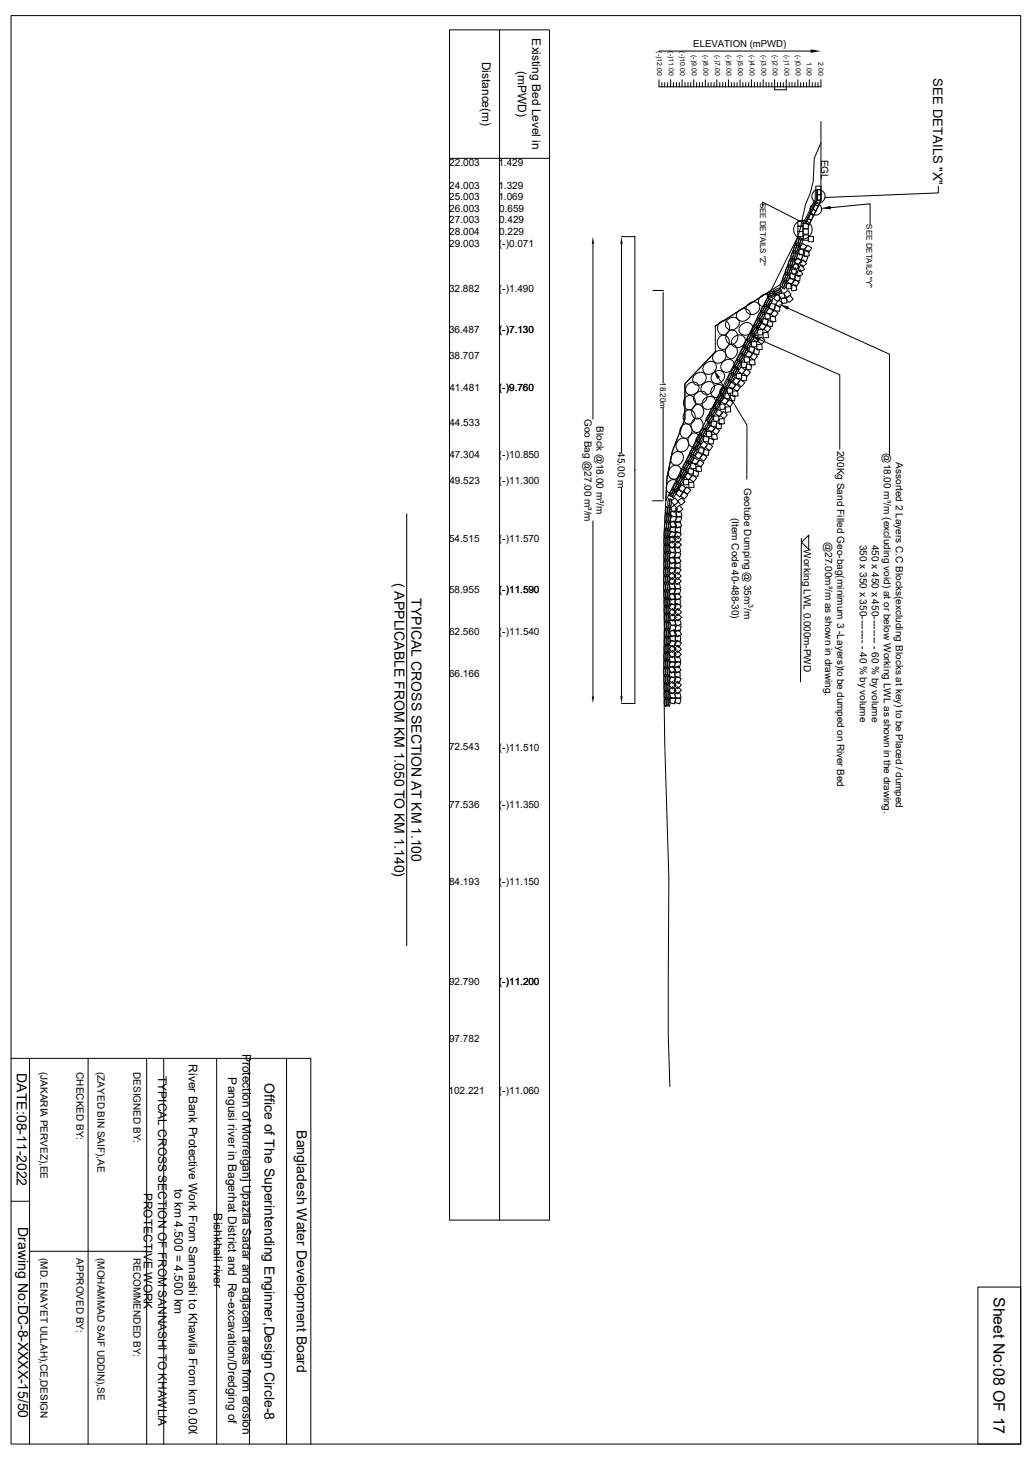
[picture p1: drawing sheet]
<svg xmlns="http://www.w3.org/2000/svg" width="297mm" height="420mm" viewBox="0 0 297 420" stroke-linecap="round" stroke-linejoin="round" font-family="sans-serif">
<g fill="none" stroke="#000" stroke-width=".29">
<path d="M3.2 4.5h290.6v410.9h-290.6zM129.4 8.6h28.8v342.4h-28.8zM143.8 8.6v342.4M189.7 14.7h43.6M189.7 22.9v2.1h46.6v-2.1M190.5 23.7v1.3M191.3 23.7v1.3M192.2 23.7v1.3M193 22.9v2.1M193.8 23.7v1.3M194.6 23.7v1.3M195.5 23.7v1.3"/>
<path d="M196.3 22.9v2.1M197.1 23.7v1.3M198 23.7v1.3M198.8 23.7v1.3M199.6 22.9v2.1M200.5 23.7v1.3M201.3 23.7v1.3M202.1 23.7v1.3M203 22.9v2.1M203.8 23.7v1.3M204.6 23.7v1.3M205.5 23.7v1.3"/>
<path d="M206.3 22.9v2.1M207.1 23.7v1.3M208 23.7v1.3M208.8 23.7v1.3M209.6 22.9v2.1M210.5 23.7v1.3M211.3 23.7v1.3M212.1 23.7v1.3M213 22.9v2.1M213.8 23.7v1.3M214.6 23.7v1.3M215.5 23.7v1.3"/>
<path d="M216.3 22.9v2.1M217.1 23.7v1.3M218 23.7v1.3M218.8 23.7v1.3M219.6 22.9v2.1M220.5 23.7v1.3M221.3 23.7v1.3M222.1 23.7v1.3M222.9 22.9v2.9M223.8 23.7v1.3M224.6 25.8h.1M224.6 23.7v1.3"/>
<path d="M225.4 23.7v1.3M226.3 22.9v2.9h-3.3M227.1 23.7v1.3M227.9 23.7v1.3M228.8 23.7v1.3M229.6 22.9v2.1M230.4 23.7v1.3M231.3 23.7v1.3M232.1 23.7v1.3M232.9 22.9v2.1M233.8 23.7v1.3M234.6 23.7v1.3"/>
<path d="M235.4 23.7v1.3M236.3 34.9v22.8M129.4 45.6h28.8M219.5 59.2l-.1-1.1 11.1 5.7M234.6 54.5v2.9l-3.5 6.9M234.8 53.6h1.5v.9h-1.1v1.5h1.1v1.5h-1.1v-1.5h1.1v-1.5h-1.5zM234.9 54.5v2.9l-3.4 6.9M235.2 54.5v3l-3.3 6.8M235.2 57.5l1 .5-.7 1.3-.9-.4-.7 1.3 .9 .5-.7 1.3-.8-.4-.7 1.3 .9 .4-.7 1.4-.9-.5 .7-1.3 .9 .4 .6-1.3-.8-.4 .6-1.4 .9 .5 .7-1.4-.9-.4zM236.3 41l-1.9 4.6-.4 6.6-.8 3.3-1.4 3.4-1.4 6.6-1 3.4-4.7 12.9-18.8 12v7.4l-8.8 9.2v10.2l-3.6 9.2-1.5 7.4-.9 16.6 .1 26.8a1347 1347 0 0 0 1.3 72l-.2 45.2 .5 14.8M236.3 54.5v3.2l-3.7 7.4M239.1 59.7l11.3-1.1v6.1"/>
<path d="M270 53.6v1.9l-32.6 1.3M170.6 70.1v50.5M178.9 70.1v60M178.9 68.1h3.8v134.3h-3.8M226 78.6a1.84 1.84 0 0 1-.7 2l.2-1.1zM226.4 79l.2-.2a1.84 1.84 0 0 1-.8 2l.2-1zM226.7 76.7l.1-.2a1.84 1.84 0 0 1-.7 2l.1-1zM226.9 79.1l.2-.1a1.84 1.84 0 0 1-.7 2l.1-1.1zM227.2 76.9l.1-.1a1.84 1.84 0 0 1-.7 1.9l.2-1zM227.4 79.8l1.2 .9-.8 1.3-1.3-.9zM227.4 74.6l.1-.1a1.84 1.84 0 0 1-.7 2l.2-1.1zM227.4 78.7l1.5 .1-.1 1.5-1.5-.1z"/>
<path d="M227.6 77.7l1.4-.6 .6 1.3-1.3 .7zM227.7 77l.1-.1a1.84 1.84 0 0 1-.7 2l.2-1zM228.1 74.6a1.84 1.84 0 0 1-.7 2l.1-1zM228.1 76.3l1.4-.6 .6 1.3-1.3 .7zM228.2 72.5l.1-.1a1.84 1.84 0 0 1-.7 2l.2-1.1zM228.5 75l.1-.2a1.84 1.84 0 0 1-.7 2l.1-1zM228.6 75.2l1.1-1 1 1.2-1.2 .9zM228.7 72.7l.2-.1a1.84 1.84 0 0 1-.8 1.9l.2-1zM228.8 79.2l1.5 .1-.1 1.5-1.5-.1zM228.9 70.4l.2-.1a1.84 1.84 0 0 1-.8 2l.2-1.1zM229 78.2l1.4-.6 .6 1.4-1.3 .6zM229.4 72.8a1.84 1.84 0 0 1-.8 2l.2-1.1z"/>
<path d="M229.5 70.6l.1-.1a1.84 1.84 0 0 1-.7 2l.2-1.1zM229.5 76.8l1.4-.6 .6 1.4-1.3 .6zM229.6 66.6h1.5v1.5h-1.5zM229.6 65.1h1.5v1.5h-1.5zM229.6 63.6h1.5v1.5h-1.5zM229.6 68.1l-38 76 .4-6.9 1.5-7.4 3.6-9.2v-10.2l8.8-9.2M229.7 72.9l1.4 .5-.5 1.4-1.4-.5zM229.8 71.8l1.5-.2 .2 1.5-1.5 .2zM229.8 68.2a1.84 1.84 0 0 1-.7 2l.2-1.1zM230 70.8l.1-.1a1.84 1.84 0 0 1-.7 2l.2-1.1zM230 75.7l1.1-1 1 1.2-1.2 .9zM230.3 68.5l.1-.1a1.84 1.84 0 0 1-.7 2l.1-1.1z"/>
<path d="M230.8 68.7l.1-.1a1.84 1.84 0 0 1-.7 2l.1-1zM231 70l1.2 .9-.8 1.2-1.3-.9zM231.1 73.4l1.4 .5-.5 1.5-1.4-.6zM231.1 65.8h1.5v1.6h-1.5zM231.1 64.3h1.5v1.5h-1.5zM231.2 67.6h1.5v1.5h-1.6zM231.2 72.3l1.5-.2 .2 1.5-1.4 .2zM232.4 70.5l1.2 .9-.9 1.2-1.2-.8zM232.6 68h1.5v1.6l-1.5-.1zM187.9 83.6h3M190.8 84.4v25.8M207 97a1.71 1.71 0 0 1 2.1-.3 1.71 1.71 0 0 1 .8 2 1.78 1.78 0 0 1-2 1.8 1.78 1.78 0 0 1-1.5-2.2z"/>
<path d="M207.1 92.9a1.71 1.71 0 0 1 2.1-.4 1.71 1.71 0 0 1 .8 2 1.78 1.78 0 0 1-2 1.9 1.78 1.78 0 0 1-1.5-2.3zM209.3 92.1a1.87 1.87 0 0 1 2.2-.8 1.87 1.87 0 0 1 1.2 2 2.09 2.09 0 0 1-1.8 1.6 2.09 2.09 0 0 1-2.1-1.2v-.8zM209.3 99.7a1.71 1.71 0 0 1 2.1-.4 1.71 1.71 0 0 1 .8 2 1.78 1.78 0 0 1-2 1.9 1.78 1.78 0 0 1-1.5-2.3zM209.4 95.5a1.71 1.71 0 0 1 2.2-.3 1.71 1.71 0 0 1 .7 2 1.78 1.78 0 0 1-1.9 1.9 1.78 1.78 0 0 1-1.5-2.3zM211 97.2a1.87 1.87 0 0 1 2.2-.8 1.87 1.87 0 0 1 1.3 2 2.09 2.09 0 0 1-1.9 1.6 2.09 2.09 0 0 1-2.1-1.2l.1-.8zM212.4 89.6a1.87 1.87 0 0 1 2.2-.8 1.87 1.87 0 0 1 1.3 2 2.09 2.09 0 0 1-1.9 1.6 2.09 2.09 0 0 1-2.1-1.2l.1-.8zM213.1 93.6a1.87 1.87 0 0 1 2.3-.8 1.87 1.87 0 0 1 1.2 2 2.09 2.09 0 0 1-1.8 1.6 2.09 2.09 0 0 1-2.1-1.2v-.8zM214.7 98l.4-.3v.6a1.47 1.47 0 0 1-1.1 1.3zM215.1 87.7a1.87 1.87 0 0 1 2.3-.8 1.87 1.87 0 0 1 1.2 2 2.09 2.09 0 0 1-1.8 1.6 2.09 2.09 0 0 1-2.1-1.3v-.8zM215.2 98.3l.4-.3v.5a1.47 1.47 0 0 1-1.1 1.4zM215.7 99.7l1.5 .2-.2 1.5-1.5-.2zM215.7 98.6l.5-.3-.1 .5a1.47 1.47 0 0 1-1.1 1.4z"/>
<path d="M215.8 96.1l.4-.3v.5a1.47 1.47 0 0 1-1.1 1.3zM216.2 98.4l1.5-.2 .1 1.5-1.4 .2zM216.3 96.4l.4-.3v.5a1.47 1.47 0 0 1-1.1 1.3zM216.7 96.6l.5-.3-.1 .5a1.47 1.47 0 0 1-1.1 1.4zM216.8 94.1l.5-.3-.1 .5a1.47 1.47 0 0 1-1.1 1.4zM217.3 94.4l.5-.3-.1 .5a1.47 1.47 0 0 1-1.1 1.3zM217.6 96.4l1.2 .9-1 1.2-1.1-1zM217.7 99.2l1.5-.2 .2 1.5-1.5 .2zM217.8 92.1l.4-.3-.1 .5a1.47 1.47 0 0 1-1.1 1.3zM217.8 94.7l.4-.3v.5a1.47 1.47 0 0 1-1.1 1.3zM218 95l1.5-.3 .1 1.6-1.5 .1zM218.3 92.4l.4-.3v.5a1.47 1.47 0 0 1-1.1 1.3z"/>
<path d="M218.4 97.6l23.3 10.2v21.4M218.6 92.9l.4-.3v.5a1.47 1.47 0 0 1-1.1 1.4zM218.7 90l.4-.3-.1 .5a1.47 1.47 0 0 1-1.1 1.4zM218.7 85.4a1.87 1.87 0 0 1 2.3-.8 1.87 1.87 0 0 1 1.2 2 2.09 2.09 0 0 1-1.8 1.6 2.09 2.09 0 0 1-2.1-1.2v-.8zM218.7 92.6l.5-.3-.1 .5a1.47 1.47 0 0 1-1.1 1.4zM219 96.9l1.2 1-1 1.2-1.1-1zM219.1 90.3l.4-.3v.5a1.47 1.47 0 0 1-1.1 1.3zM219.3 92.9l1.2 .9-.9 1.2-1.2-.9zM219.5 95.8l1.5-.2 .2 1.5-1.5 .1zM219.6 91.7l1.5 .2-.2 1.4-1.5-.2zM219.8 90.4l.2-.1v.5a1.47 1.47 0 0 1-1.1 1.3zM219.8 87.8l.3-.1-.1 .5a1.47 1.47 0 0 1-1.1 1.4z"/>
<path d="M220.1 90.3l1.5-.1 .1 1.5-1.4 .1zM220.2 88.3l.4-.3v.5a1.47 1.47 0 0 1-1.1 1.4zM220.7 88.6l.4-.3v.5a1.47 1.47 0 0 1-1.1 1.3zM220.7 84.5l1.8-.7a1.65 1.65 0 0 1-1.6 1h-.3zM220.7 86.1l.4-.3v.5a1.47 1.47 0 0 1-1.1 1.3zM220.7 93.5l1.2 .9-1 1.2-1.1-.9zM220.9 85l1.9-.7a1.65 1.65 0 0 1-1.7 1h-.3zM221 92.2l1.5 .3-.3 1.4-1.4-.2zM221.1 85.5l1.9-.7a1.65 1.65 0 0 1-1.7 1h-.3zM221.2 86.3l.5-.3-.1 .5a1.47 1.47 0 0 1-1.1 1.4zM221.4 88.6l1.2 .9-.9 1.2-1.2-1zM221.6 91.1l1.5-.1 .2 1.5-1.5 .1z"/>
<path d="M221.7 87.3l1.4 .2-.2 1.5-1.5-.2zM221.7 86.6l.5-.3-.1 .5a1.47 1.47 0 0 1-1.1 1.4zM221.9 83.6l-16 10.2M222.7 83.6l1.8-.8a1.65 1.65 0 0 1-1.7 1.1l-.2-.1zM222.8 89.2l1.1 .9-.9 1.1-1.2-.9zM223 84.1l1.8-.7a1.65 1.65 0 0 1-1.7 1l-.3-.1zM223.1 87.9l1.4 .2-.2 1.5-1.5-.2zM223.2 84.6l1.8-.7a1.65 1.65 0 0 1-1.7 1h-.2zM223.5 84.7l1.2 .9-.8 1.2-1.3-.9zM224.1 86.3l1.2 .9-.9 1.2-1.2-.9zM224.2 84.5l1.5-.2 .2 1.4-1.5 .3zM224.8 85.9l1.5-.3 .2 1.5-1.5 .2z"/>
<path d="M225.1 80.8l.2-.1a1.84 1.84 0 0 1-.8 2l.2-1.1zM225.6 84.5l1.1-1 1 1.2-1.2 .9zM225.7 81l.1-.1a1.84 1.84 0 0 1-.7 2l.2-1.1zM226.1 85.9l1.2-1 1 1.2-1.2 .9zM226.2 81.2l.1-.1a1.84 1.84 0 0 1-.7 2l.2-1.1zM226.2 81.7l1.5-.3 .2 1.5-1.5 .3zM226.9 88.7l29.1 13.2v29.2M227.6 82.2l1.5-.2 .2 1.4-1.5 .3zM228.8 80.3l1.2 .9-.8 1.3-1.3-.9zM190.8 117.4v25.9M197.1 118.5a1.71 1.71 0 0 1 2.2-.4 1.71 1.71 0 0 1 .8 2 1.78 1.78 0 0 1-2 1.9 1.78 1.78 0 0 1-1.5-2.3zM197.2 114.4a1.71 1.71 0 0 1 2.2-.4 1.71 1.71 0 0 1 .8 2 1.78 1.78 0 0 1-2 1.9 1.78 1.78 0 0 1-1.5-2.3z"/>
<path d="M197.8 110.7a1.77 1.77 0 0 1 2.4-.7 1.77 1.77 0 0 1 .7 2.4 1.95 1.95 0 0 1-1.8 1.2 1.95 1.95 0 0 1-1.8-1.3l.1-.8zM199.6 117a1.71 1.71 0 0 1 2.1-.4 1.71 1.71 0 0 1 .8 2.1 1.78 1.78 0 0 1-2 1.8 1.78 1.78 0 0 1-1.4-2.3zM199.9 107.9a1.77 1.77 0 0 1 2.4-.7 1.77 1.77 0 0 1 .7 2.4 1.95 1.95 0 0 1-1.9 1.2 1.95 1.95 0 0 1-1.8-1.3l.1-.8zM200.2 113.3a1.77 1.77 0 0 1 2.4-.7 1.77 1.77 0 0 1 .6 2.5 1.95 1.95 0 0 1-1.8 1.1 1.95 1.95 0 0 1-1.8-1.3l.1-.8zM202.3 110.6a1.77 1.77 0 0 1 2.4-.7 1.77 1.77 0 0 1 .7 2.4 1.95 1.95 0 0 1-1.9 1.2 1.95 1.95 0 0 1-1.8-1.3l.1-.8zM202.6 114.9a1.77 1.77 0 0 1 2.4-.7 1.77 1.77 0 0 1 .7 2.4 1.95 1.95 0 0 1-1.9 1.2 1.95 1.95 0 0 1-1.7-1.3v-.8zM202.8 104.8a1.77 1.77 0 0 1 2.4-.7 1.77 1.77 0 0 1 .7 2.4 1.95 1.95 0 0 1-1.9 1.2 1.95 1.95 0 0 1-1.7-1.3l.1-.8zM203.8 119.4l.5-.3-.1 .5a1.47 1.47 0 0 1-1.1 1.4zM204.3 119.7l.5-.3-.1 .5a1.47 1.47 0 0 1-1.1 1.4zM204.9 120l.4-.3-.1 .5a1.47 1.47 0 0 1-1.1 1.3zM204.9 117.5l.4-.3v.5a1.47 1.47 0 0 1-1.1 1.3zM205.1 111.4a1.77 1.77 0 0 1 2.4-.7 1.77 1.77 0 0 1 .7 2.5 1.95 1.95 0 0 1-1.9 1.1 1.95 1.95 0 0 1-1.7-1.3v-.8z"/>
<path d="M205.2 107.4a1.77 1.77 0 0 1 2.4-.7 1.77 1.77 0 0 1 .7 2.4 1.95 1.95 0 0 1-1.9 1.2 1.95 1.95 0 0 1-1.8-1.3l.1-.8zM205.3 119.8l1.5-.2 .2 1.5-1.5 .1zM205.4 117.7l.4-.3v.5a1.47 1.47 0 0 1-1.1 1.4zM205.6 101.6a1.77 1.77 0 0 1 2.4-.7 1.77 1.77 0 0 1 .7 2.4 1.95 1.95 0 0 1-1.9 1.2 1.95 1.95 0 0 1-1.7-1.3v-.8zM205.9 118l.4-.3-.1 .5a1.47 1.47 0 0 1-1.1 1.4zM206 115.5l.4-.3-.1 .5a1.47 1.47 0 0 1-1.1 1.4zM206.5 115.8l.4-.3-.1 .5a1.47 1.47 0 0 1-1.1 1.3zM206.8 117.8l1.1 .9-.9 1.1-1.2-.9zM206.8 108.8l8.2 13.5-.1 15.5M206.9 113.5l.4-.3v.5a1.47 1.47 0 0 1-1.1 1.4zM206.9 116l.4-.3v.5a1.47 1.47 0 0 1-1.1 1.4zM207.1 116.3l1.5-.1 .1 1.4-1.4 .2z"/>
<path d="M207.4 113.8l.4-.3v.5a1.47 1.47 0 0 1-1.1 1.4zM207.7 114.3l.5-.3-.1 .5a1.47 1.47 0 0 1-1.1 1.4zM207.8 111.4l.4-.3v.5a1.47 1.47 0 0 1-1.1 1.3zM207.9 114l.4-.3-.1 .6a1.47 1.47 0 0 1-1.1 1.3zM208 104.2a1.77 1.77 0 0 1 2.4-.7 1.77 1.77 0 0 1 .7 2.4 1.95 1.95 0 0 1-1.9 1.2 1.95 1.95 0 0 1-1.8-1.3l.1-.8zM208.1 118.4l1.2 .9-.9 1.1-1.2-.9zM208.2 111.7l.5-.3-.1 .5a1.47 1.47 0 0 1-1.1 1.3zM208.4 114.3l1.2 .9-.9 1.2-1.2-.9zM208.6 117.1l1.5-.1 .2 1.4-1.5 .3zM208.7 111.9l.5-.3-.1 .5a1.47 1.47 0 0 1-1.1 1.4zM208.7 113.1l1.5 .2-.2 1.5-1.5-.2zM209.2 111.7l1.5-.2 .2 1.5-1.5 .2z"/>
<path d="M209.3 109.7l.4-.3v.5a1.47 1.47 0 0 1-1.1 1.4zM209.8 110l.4-.3v.5a1.47 1.47 0 0 1-1.1 1.3zM209.8 114.9l1.2 .9-.9 1.2-1.2-.9zM210.1 107.6l.4-.3v.5a1.47 1.47 0 0 1-1.1 1.4zM210.1 113.7l1.5 .2-.2 1.5-1.5-.3zM210.5 109.9l1.2 1-.9 1.2-1.2-1zM210.6 107.9l.4-.3-.1 .5a1.47 1.47 0 0 1-1.1 1.4zM210.7 112.6l1.6-.2 .1 1.5-1.5 .1zM211.1 108.2l.4-.3v.5a1.47 1.47 0 0 1-1.1 1.3zM211.2 105.8l.4-.3-.1 .5a1.47 1.47 0 0 1-1.1 1.4zM211.7 106l.4-.3-.1 .6a1.47 1.47 0 0 1-1.1 1.3zM211.8 108.6l1.2 .9-1 1.2-1.1-.9z"/>
<path d="M211.8 103.8l.5-.3-.1 .5a1.47 1.47 0 0 1-1.1 1.4zM211.9 110.5l1.2 1-1 1.1-1.2-.9zM212 107.3l1.5 .2-.2 1.5-1.5-.2zM212.2 106.3l.4-.3v.6a1.47 1.47 0 0 1-1.1 1.3zM212.3 104.1l.5-.3-.1 .5a1.47 1.47 0 0 1-1.1 1.4zM212.9 104.4l.4-.3-.1 .5a1.47 1.47 0 0 1-1.1 1.3zM212.9 102l.5-.3-.1 .5a1.47 1.47 0 0 1-1.1 1.3zM213.1 109.2l1.2 .9-.9 1.2-1.2-1zM213.3 105.5l1.2 1-.9 1.2-1.2-1zM213.4 102.2l.5-.3-.1 .5a1.47 1.47 0 0 1-1.1 1.4zM213.4 107.9l1.5 .2-.2 1.5-1.5-.2zM213.5 104.1l1.5 .2-.2 1.5-1.5-.2z"/>
<path d="M213.9 100.1l.4-.3-.1 .5a1.47 1.47 0 0 1-1.1 1.4zM213.9 102.5l.4-.3v.5a1.47 1.47 0 0 1-1.1 1.4zM214.1 102.8l1.5-.2 .2 1.5-1.5 .2zM214.3 100.4l.5-.3-.1 .5a1.47 1.47 0 0 1-1.1 1.4zM214.8 106.1l1.1 1-.8 1.1-1.2-.9zM214.8 100.7l.5-.3-.1 .5a1.47 1.47 0 0 1-1.1 1.3zM214.8 104.7l1.5 .2-.2 1.5-1.5-.2zM215.4 100.9l1.2 1-.9 1.1-1.2-.9zM215.6 103.6l1.5-.2 .2 1.5-1.5 .2zM216.8 101.5l1.2 .9-1 1.2-1.1-.9zM217.1 100.3l1.5 .2-.2 1.5-1.5-.2zM182.7 135.2h.1"/>
<path d="M192.3 138.7a1.73 1.73 0 0 1 2.4-.4 1.73 1.73 0 0 1 .4 2.5 1.75 1.75 0 0 1-2.5 1 1.75 1.75 0 0 1-.6-2.7zM192.9 134.6a1.73 1.73 0 0 1 2.5-.4 1.73 1.73 0 0 1 .3 2.5 1.75 1.75 0 0 1-2.5 1 1.75 1.75 0 0 1-.5-2.7zM193.6 130.6a1.73 1.73 0 0 1 2.5-.4 1.73 1.73 0 0 1 .3 2.5 1.75 1.75 0 0 1-2.5 1 1.75 1.75 0 0 1-.6-2.6zM194.4 139.2l.4-.3-.1 .5a1.47 1.47 0 0 1-1.1 1.4zM194.9 139.4l.4-.3-.1 .6a1.47 1.47 0 0 1-1.1 1.3zM195.1 126.8a1.73 1.73 0 0 1 2.5-.5 1.73 1.73 0 0 1 .3 2.5 1.75 1.75 0 0 1-2.5 1 1.75 1.75 0 0 1-.5-2.6zM195.4 139.7l.4-.3-.1 .6a1.47 1.47 0 0 1-1.1 1.3zM195.4 137.2l.4-.3v.5a1.47 1.47 0 0 1-1.1 1.4zM195.9 137.5l.4-.3v.5a1.47 1.47 0 0 1-1.1 1.4zM196.2 122.6a1.71 1.71 0 0 1 2.2-.4 1.71 1.71 0 0 1 .7 2 1.78 1.78 0 0 1-2 1.9 1.78 1.78 0 0 1-1.4-2.3zM196.2 139.4l1.2 1-.9 1.2-1.2-1zM196.4 135.2l.4-.3v.5a1.47 1.47 0 0 1-1.1 1.4z"/>
<path d="M196.4 137.8l.4-.3v.5a1.47 1.47 0 0 1-1.1 1.3zM196.6 138l1.5-.1 .1 1.5-1.4 .1zM196.8 135.5l.5-.3-.1 .5a1.47 1.47 0 0 1-1.1 1.3zM197.2 136l.4-.3v.5a1.47 1.47 0 0 1-1.1 1.4zM197.2 133.1l.5-.3-.1 .5a1.47 1.47 0 0 1-1.1 1.4zM197.4 135.8l.4-.3-.1 .5a1.47 1.47 0 0 1-1.1 1.3zM197.7 133.4l.5-.3-.1 .5a1.47 1.47 0 0 1-1.1 1.4zM198 136l1.1 .9-.9 1.2-1.2-.9zM198.1 138.9l1.5-.2 .2 1.5-1.5 .1zM198.2 134.7l1.5 .3-.2 1.4-1.5-.2zM198.2 133.6l.5-.3-.1 .6a1.47 1.47 0 0 1-1.1 1.3zM198.3 131.1l.5-.2-.1 .5a1.47 1.47 0 0 1-1.1 1.3z"/>
<path d="M198.5 125.2a1.71 1.71 0 0 1 2.2-.4 1.71 1.71 0 0 1 .8 2 1.78 1.78 0 0 1-2 1.9 1.78 1.78 0 0 1-1.5-2.3zM198.7 133.4l1.5-.1 .2 1.4-1.5 .2zM198.8 131.4l.4-.3-.1 .5a1.47 1.47 0 0 1-1.1 1.4zM199.2 129l.4-.3v.5a1.47 1.47 0 0 1-1.1 1.4zM199.3 131.7l.4-.3-.1 .5a1.47 1.47 0 0 1-1.1 1.4zM199.3 136.6l1.2 .9-.9 1.2-1.2-.9zM199.4 120.9a1.71 1.71 0 0 1 2.2-.4 1.71 1.71 0 0 1 .8 2.1 1.78 1.78 0 0 1-2 1.8 1.78 1.78 0 0 1-1.5-2.3zM199.6 135.3l1.5 .3-.2 1.4-1.5-.2zM199.7 129.3l.4-.3v.5a1.47 1.47 0 0 1-1.1 1.4zM200 131.7l1.2 .9-1 1.2-1.1-1zM200.2 129.6l.4-.3v.5a1.47 1.47 0 0 1-1.1 1.3zM200.2 134.2l1.5-.1 .2 1.5-1.5 .1z"/>
<path d="M200.3 127.2l.4-.3v.5a1.47 1.47 0 0 1-1.1 1.3zM200.8 127.5l.4-.3v.5a1.47 1.47 0 0 1-1.1 1.3zM200.9 130l1.2 .9-.9 1.2-1.2-1zM201 125.2l.4-.3-.1 .5a1.47 1.47 0 0 1-1.1 1.4zM201.2 128.7l1.5 .2-.2 1.5-1.5-.2zM201.3 127.7l.4-.3v.5a1.47 1.47 0 0 1-1.1 1.4zM201.4 132.2l1.2 1-1 1.2-1.2-1zM201.5 125.5l.4-.3-.1 .5a1.47 1.47 0 0 1-1.1 1.3zM202 125.8l.4-.3v.5a1.47 1.47 0 0 1-1.1 1.3zM202.1 123.4l.4-.3-.1 .5a1.47 1.47 0 0 1-1.1 1.4zM202.3 130.6l1.2 .9-1 1.2-1.1-1zM202.4 127l1.2 .9-.9 1.2-1.2-1z"/>
<path d="M202.6 123.7l.4-.3-.1 .5a1.47 1.47 0 0 1-1.1 1.3zM202.6 129.3l1.4 .2-.2 1.5-1.4-.2zM202.6 125.5l1.5 .2-.2 1.5-1.5-.2zM203 124l.5-.3-.1 .5a1.47 1.47 0 0 1-1.1 1.3zM203.2 124.2l1.5-.2 .2 1.5-1.5 .2zM203.5 121.8l.4-.3v.5a1.47 1.47 0 0 1-1.1 1.4zM203.9 127.5l1.2 .9-.9 1.2-1.2-.9zM204 122.1l.4-.3-.1 .5a1.47 1.47 0 0 1-1.1 1.4zM204 126.1l1.4 .2-.2 1.5-1.4-.2zM204.6 122.3l1.1 1-.9 1.2-1.2-1zM204.8 125l1.4-.2 .3 1.5-1.6 .2zM204.8 121.1l1.5 .2-.2 1.5-1.5-.2z"/>
<path d="M205.9 122.9l1.2 1-.9 1.2-1.2-1zM206.2 121.7l1.5 .2-.2 1.5-1.5-.3zM206.8 120.6l1.5-.2 .2 1.5-1.5 .2zM117.1 147.8v124.3M170.6 149.9v50.4M178.9 140.3v60M187.8 144.1h3.1M191.3 154.6a1.82 1.82 0 0 1 0 2.1l-.2-.7zM191.3 156.8a1.82 1.82 0 0 1 0 2.1l-.2-.7zM191.3 159a1.82 1.82 0 0 1 0 2.1l-.2-.7zM191.3 152.4a1.93 1.93 0 0 1 0 2.1l-.2-.4zM191.5 150.1a1.93 1.93 0 0 1 0 2.2l-.2-.5z"/>
<path d="M191.6 147.9a1.93 1.93 0 0 1 0 2.2l-.2-.5zM191.7 145.7a1.93 1.93 0 0 1 0 2.2l-.2-.5zM191.8 159a1.82 1.82 0 0 1 0 2.1l-.2-.7zM191.9 154.6a1.82 1.82 0 0 1 0 2.1l-.2-.7zM191.9 156.8a1.82 1.82 0 0 1 0 2.1l-.2-.7zM191.9 152.4a1.93 1.93 0 0 1 0 2.1l-.2-.4zM192 150.2a1.93 1.93 0 0 1 0 2.1l-.2-.5zM192.2 148a1.93 1.93 0 0 1 0 2.1l-.3-.5zM192.3 145.8a1.93 1.93 0 0 1 0 2.1l-.2-.5zM192.4 143.5a1.93 1.93 0 0 1 0 2.2l-.2-.5zM192.4 154.6a1.82 1.82 0 0 1 0 2.1l-.2-.7zM192.4 156.8a1.82 1.82 0 0 1 0 2.1l-.2-.7z"/>
<path d="M192.4 159a1.82 1.82 0 0 1 0 2.1l-.2-.7zM192.4 156.7l1.1-1.1 1.1 1.1-1.1 1zM192.5 152.4a1.93 1.93 0 0 1 0 2.2l-.2-.5zM192.5 155.2l1-1.1 1.1 1.1-1.1 1.1zM192.6 150.2a1.93 1.93 0 0 1 0 2.2l-.2-.5zM192.6 157.6l1.5-.3 .3 1.4-1.4 .4zM192.7 148a1.93 1.93 0 0 1 0 2.2l-.2-.5zM192.7 150.5l1.3-.7 .7 1.4-1.3 .6zM192.8 145.8a1.93 1.93 0 0 1 0 2.1l-.2-.5zM192.9 146.3l1.1-1 1 1.1-1.1 1zM192.9 151.6h1.5l-.1 1.5-1.5-.1zM193 143.6a1.93 1.93 0 0 1 0 2.1l-.3-.5z"/>
<path d="M193 147.3l1.4-.4 .3 1.5-1.4 .3zM193 158.8l1.4 .4-.4 1.4-1.4-.4zM193.1 144.2l1.2-1 .9 1.2-1.1 .9zM193.3 148.4l1.4 .4-.4 1.5-1.5-.5zM193.3 141l.4-.3v.5a1.47 1.47 0 0 1-1.1 1.3zM193.3 152.8l1.3 .8-.8 1.3-1.3-.8zM193.8 141.3l.4-.3-.1 .5a1.47 1.47 0 0 1-1.1 1.3zM194 155.2l1-1.1 1.1 1.1-1.1 1.1zM194 156.7l1-1 1.1 1-1.1 1.1zM194.1 157.6l1.4-.3 .4 1.4-1.4 .4zM194.2 150.6l1.3-.7 .7 1.4-1.3 .6zM194.3 141.5l.4-.3-.1 .5a1.47 1.47 0 0 1-1.1 1.4z"/>
<path d="M194.4 146.3l1.1-.9 1 1.1-1.1 1zM194.4 151.6l1.5 .1-.1 1.5-1.5-.1zM194.5 147.3l1.4-.3 .4 1.5-1.5 .3zM194.5 158.8l1.4 .4-.4 1.4-1.4-.4zM194.8 148.5l1.4 .4-.5 1.5-1.3-.5zM194.8 152.9l1.3 .8-.9 1.2-1.2-.8zM195 144.2l1.2-1 .9 1.1-1.1 1zM195.4 140.9l1.2 .9-1 1.2-1.2-1zM196.7 141.5l1.2 .9-.9 1.2-1.2-1zM197.6 140l1.2 1-.9 1.2-1.2-1zM230.6 154.9l-.2 41.2M232.7 153.9v4.1l-2-2z"/>
<path d="M129.4 175.6h.1M129.4 170.7v9.9M191.2 163.4a1.82 1.82 0 0 1 0 2.1l-.1-.7zM191.2 165.6a1.82 1.82 0 0 1 0 2.1l-.1-.7zM191.2 167.9a1.82 1.82 0 0 1 0 2.1l-.1-.8zM191.3 161.2a1.82 1.82 0 0 1 0 2.1l-.2-.7zM191.3 170.1a1.82 1.82 0 0 1 0 2.1l-.2-.8zM191.3 172.3a1.82 1.82 0 0 1 0 2.1l-.2-.7zM191.3 174.5a1.82 1.82 0 0 1 0 2.1l-.2-.7zM191.3 176.7a1.82 1.82 0 0 1 0 2.1l-.1-.7zM191.4 178.9a1.82 1.82 0 0 1 0 2.1l-.2-.7zM191.8 167.8a1.82 1.82 0 0 1 0 2.1l-.2-.7z"/>
<path d="M191.8 161.2a1.82 1.82 0 0 1 0 2.1l-.2-.7zM191.8 163.4a1.82 1.82 0 0 1 0 2.1l-.2-.7zM191.8 165.6a1.82 1.82 0 0 1 0 2.1l-.2-.7zM191.8 170.1a1.82 1.82 0 0 1 0 2.1l-.2-.8zM191.9 172.3a1.82 1.82 0 0 1 0 2.1l-.2-.7zM191.9 174.5a1.82 1.82 0 0 1 0 2.1l-.2-.7zM191.9 176.7a1.82 1.82 0 0 1 0 2.1l-.2-.7zM191.9 178.9a1.82 1.82 0 0 1 0 2.1l-.1-.7zM192.4 161.2a1.82 1.82 0 0 1 0 2.1l-.2-.7zM192.4 163.4a1.82 1.82 0 0 1 0 2.1l-.2-.7zM192.4 165.7a1.82 1.82 0 0 1 0 2.1l-.2-.8zM192.4 167.8a1.82 1.82 0 0 1 0 2.1l-.2-.7z"/>
<path d="M192.4 170.1a1.82 1.82 0 0 1 0 2.1l-.2-.8zM192.4 172.3a1.82 1.82 0 0 1 0 2.1l-.2-.7zM192.4 165.7l1.1-1.1 1 1.1-1 1.1zM192.4 167.2l1.1-1.1 1 1.1-1 1zM192.4 174.5a1.82 1.82 0 0 1 0 2.1l-.1-.7zM192.5 176.7a1.82 1.82 0 0 1 0 2.1l-.2-.7zM192.5 178.9a1.82 1.82 0 0 1 0 2.1l-.2-.7zM192.5 160.9l1.3-.8 .7 1.4-1.3 .7zM192.5 171.4l1.3-.8 .7 1.3-1.2 .8zM192.5 168.1l1.5-.4 .4 1.5-1.4 .3zM192.5 177.6l1.1-1 1 1-1 1.1zM192.7 178.6l1.4-.4 .4 1.4-1.4 .4z"/>
<path d="M192.7 161.9h1.6l-.1 1.5h-1.5zM192.8 172.4h1.5v1.5h-1.5zM193 169.2l1.4 .4-.4 1.4-1.4-.3zM193.1 179.7l1.5 .5-.5 1.4-1.4-.4zM193.2 163.2l1.3 .7-.7 1.3-1.4-.7zM193.3 173.6l1.3 .7-.8 1.3-1.3-.7zM193.5 175l1.1 1.1-1 1.1-1.1-1.1zM193.9 165.7l1.1-1.1 1 1.1-1 1.1zM193.9 167.2l1.1-1.1 1 1.1-1 1zM194 160.9l1.3-.7 .7 1.3-1.3 .7zM194 171.4l1.3-.8 .7 1.3-1.3 .7zM194.1 168.1l1.4-.4 .4 1.4-1.5 .4z"/>
<path d="M194.2 178.6l1.4-.4 .4 1.4-1.4 .4zM194.3 161.9l1.4 .1v1.4h-1.5zM194.3 172.4l1.4-.1 .1 1.6h-1.5zM194.4 169.2l1.5 .4-.4 1.4-1.4-.4zM194.6 179.8l1.4 .4-.3 1.4-1.5-.4zM194.7 163.2l1.3 .7-.8 1.3-1.2-.7zM194.8 173.6l1.3 .7-.8 1.3-1.3-.7zM195.1 175l1 1.1-1 1.1-1.1-1.1zM195.1 176.5l1.1 1.1-1.1 1-1.1-1zM129.4 180.6h.1M191.2 192.2a1.82 1.82 0 0 1 0 2.1l-.1-.7zM191.3 187.8a1.82 1.82 0 0 1 0 2.1l-.2-.7z"/>
<path d="M191.3 190a1.82 1.82 0 0 1 0 2.1l-.2-.7zM191.3 194.4a1.82 1.82 0 0 1 0 2.2l-.2-.8zM191.3 185.5a1.82 1.82 0 0 1 0 2.2l-.2-.8zM191.3 196.6a1.82 1.82 0 0 1 0 2.2l-.2-.8zM191.3 198.8a1.82 1.82 0 0 1 0 2.2l-.2-.8zM191.3 181.1a1.82 1.82 0 0 1 0 2.2l-.1-.8zM191.3 183.3a1.82 1.82 0 0 1 0 2.2l-.1-.8zM191.8 190a1.82 1.82 0 0 1 0 2.1l-.2-.7zM191.8 192.2a1.82 1.82 0 0 1 0 2.1l-.2-.7zM191.8 194.4a1.82 1.82 0 0 1 0 2.1l-.2-.7zM191.9 185.6a1.82 1.82 0 0 1 0 2.1l-.2-.7zM191.9 187.8a1.82 1.82 0 0 1 0 2.1l-.2-.7z"/>
<path d="M191.9 196.6a1.82 1.82 0 0 1 0 2.2l-.2-.8zM191.9 183.3a1.82 1.82 0 0 1 0 2.2l-.2-.8zM191.9 198.8a1.82 1.82 0 0 1 0 2.2l-.2-.8zM191.9 181.1a1.82 1.82 0 0 1 0 2.2l-.1-.8zM192.4 190a1.82 1.82 0 0 1 0 2.2l-.2-.8zM192.4 192.2a1.82 1.82 0 0 1 0 2.1l-.2-.7zM192.4 187.8a1.82 1.82 0 0 1 0 2.1l-.2-.7zM192.4 194.4a1.82 1.82 0 0 1 0 2.1l-.2-.7zM192.4 196.6a1.82 1.82 0 0 1 0 2.2l-.2-.8zM192.4 183.4a1.82 1.82 0 0 1 0 2.1l-.1-.7zM192.4 185.6a1.82 1.82 0 0 1 0 2.1l-.1-.7zM192.4 198.8a1.82 1.82 0 0 1 0 2.2l-.1-.8z"/>
<path d="M192.4 192.3l1.3-.7 .8 1.3-1.3 .7zM192.4 197.1l1.1-1.1 1.1 1.1-1.1 1.1zM192.5 181.1a1.82 1.82 0 0 1 0 2.2l-.2-.8zM192.5 186.6l1-1 1.1 1.1-1.1 1zM192.5 188.2l1-1.1 1.1 1.1-1.1 1zM192.6 181.9l1.3-.8 .7 1.4-1.3 .7zM192.6 189.1l1.5-.3 .3 1.4-1.4 .4zM192.7 199.6l1.4-.4 .4 1.4-1.5 .4zM192.7 193.4l1.5-.1 .1 1.6h-1.6zM192.9 182.9h1.5v1.5h-1.6zM193 190.2l1.4 .5-.4 1.4-1.4-.4zM193.2 194.6l1.3 .7-.7 1.3-1.3-.7z"/>
<path d="M193.3 184.1l1.3 .8-.8 1.3-1.3-.8zM193.5 197.5l1.1 1.1-1.1 1-1-1zM193.9 192.3l1.3-.7 .8 1.2-1.3 .8zM194 186.7l1.1-1.1 1 1.1-1.1 1zM194 188.2l1-1 1.1 1-1.1 1.1zM194 198.6l1-1.1 1.1 1-1 1.1zM194.1 181.9l1.3-.7 .7 1.3-1.3 .7zM194.1 189.1l1.4-.3 .4 1.4-1.4 .4zM194.1 199.6l1.5-.5 .4 1.5-1.4 .4zM194.2 193.3h1.5v1.5l-1.4 .1zM194.4 182.9l1.4 .1v1.4h-1.4zM194.5 190.2l1.4 .5-.4 1.4-1.4-.4z"/>
<path d="M194.7 194.6l1.3 .7-.7 1.3-1.3-.7zM194.8 184.2l1.3 .8-.8 1.2-1.2-.7zM195 196l1.1 1.1-1.1 1-1-1zM191.3 201.1a1.82 1.82 0 0 1 0 2.1l-.1-.7zM191.9 201a1.82 1.82 0 0 1 0 2.2l-.2-.8zM192.5 201a1.82 1.82 0 0 1 0 2.2l-.2-.8zM193 200.7l1.5 .3-.4 1.5-1.4-.4zM194.5 200.7l1.5 .3-.4 1.5-1.4-.4zM3.2 304.5h86.3v110.9M8.5 304.5v110.9M25.4 304.5v110.9M42.2 304.5v110.9"/>
<path d="M47.1 304.5v110.9M62.4 304.5v110.9M71.8 304.5v110.9M82.5 304.5v110.9M3.2 345.6h5.3M8.5 360h33.7M281.4 370.2h12.4v45.2h-12.4z"/>
<circle cx="235.5" cy="56.5" r="1.91"/>
<circle cx="231.1" cy="66.1" r="2.68"/>
<circle cx="234.8" cy="60.2" r="1.69"/>
</g>
<path d="M233.3 14.2l3 .5-3 .5zM170.6 68.1l.4 2h-.7zM178.9 68.1l.3 2h-.7zM236.1 60l3-.8v1zM190.8 83.6l.2 .8h-.3zM215.7 96.4l2.9 .7-.4 .9zM224.2 87.5l2.9 .7-.4 .9zM205.3 106.2l1.9 2.3-.8 .5zM190.7 143.3h.3l-.2 .8zM170.3 200.3h.7l-.4 2.1zM178.5 200.3h.7l-.3 2.1z" fill="#000"/>
<text font-size="4.6" x="286" y="373" transform="rotate(90 286 373)">Sheet No:08 OF 17</text>
<g font-size="4">
<text x="113.6" y="167.6" transform="rotate(90 113.6 167.6)">( APPLICABLE FROM KM 1.050 TO KM 1.140)</text>
<text x="118.4" y="172.1" transform="rotate(90 118.4 172.1)">TYPICAL CROSS SECTION AT KM 1.100</text>
<text x="4.8" y="308.8" transform="rotate(90 4.8 308.8)">DATE:08-11-2022</text>
<text x="76.1" y="311.5" transform="rotate(90 76.1 311.5)">Office of The Superintending Enginner,Design Circle-8</text>
<text x="85.4" y="325.1" transform="rotate(90 85.4 325.1)">Bangladesh Water Development Board</text>
<text x="5.2" y="353" transform="rotate(90 5.2 353)">Drawing No:DC-8-XXXX-15/50</text>
</g>
<text font-size="3.8" x="268.5" y="22.6" transform="rotate(90 268.5 22.6)">SEE DETAILS &quot;X&quot;</text>
<g font-size="3.4">
<text x="153.2" y="11.1" transform="rotate(90 153.2 11.1)">Existing Bed Level in</text>
<text x="138.8" y="17.7" transform="rotate(90 138.8 17.7)">Distance(m)</text>
<text x="149" y="20.4" transform="rotate(90 149 20.4)">(mPWD)</text>
<text x="69.8" y="303.1" transform="rotate(90 69.8 303.1)">Protection of Morrelganj Upazila Sadar and adjacent areas from erosion o</text>
<text x="45.5" y="309.5" transform="rotate(90 45.5 309.5)">TYPICAL CROSS SECTION OF FROM SANNASHI TO KHAWLIA</text>
<text x="54.3" y="306.2" transform="rotate(90 54.3 306.2)">River Bank Protective Work From Sannashi to Khawlia From km 0.000</text>
<text x="65.6" y="310" transform="rotate(90 65.6 310)">Pangusi river in Bagerhat District and Re-excavation/Dredging of</text>
<text x="41.4" y="343.1" transform="rotate(90 41.4 343.1)">PROTECTIVE WORK</text>
<text x="50.2" y="342" transform="rotate(90 50.2 342)">to km 4.500 = 4.500 km</text>
<text x="61.5" y="349.1" transform="rotate(90 61.5 349.1)">Bishkhali river</text>
</g>
<g font-size="2.9">
<text x="129.3" y="47.6">22.003</text>
<text x="143.4" y="47.6">1.429</text>
<text x="236.3" y="45.9" transform="rotate(90 236.3 45.9)">EGL</text>
<text x="129.3" y="54.3">24.003</text>
<text x="129.3" y="57.6">25.003</text>
<text x="143.4" y="54.3">1.329</text>
<text x="143.4" y="57.6">1.069</text>
<text x="129.3" y="61">26.003</text>
<text x="129.3" y="64.3">27.003</text>
<text x="143.6" y="61">0.659</text>
<text x="143.6" y="64.3">0.429</text>
<text x="129.3" y="67.6">28.004</text>
<text x="129.3" y="70.9">29.003</text>
<text x="143.6" y="70.9">(-)0.071</text>
<text x="143.6" y="67.6">0.229</text>
<text x="129.2" y="83.9">32.882</text>
<text x="143.6" y="83.9">(-)1.490</text>
<text x="129.2" y="95.8">36.487</text>
<text x="143.6" y="95.9">(-)7.130</text>
<text x="129.2" y="103.3">38.707</text>
<text x="129.3" y="112.5">41.481</text>
<text x="143.6" y="112.5">(-)9.760</text>
<text x="129.3" y="122.6">44.533</text>
<text x="168.2" y="120.5" transform="rotate(90 168.2 120.5)">Goo Bag @27.00 m³/m</text>
<text x="171.7" y="122.6" transform="rotate(90 171.7 122.6)">Block @18.00 m³/m</text>
<text x="129.3" y="131.9">47.304</text>
<text x="143.6" y="131.9">(-)10.850</text>
<text x="177.8" y="130.1" transform="rotate(90 177.8 130.1)">45.00 m</text>
<text x="241" y="129.7" transform="rotate(90 241 129.7)">200Kg Sand Filled Geo-bag(minimum 3 -Layers)to be dumped on River Bed</text>
<text x="254.4" y="130.4" transform="rotate(90 254.4 130.4)">@18.00 m³/m (excluding void) at or below Working LWL as shown in the drawing.</text>
<text x="257.8" y="133" transform="rotate(90 257.8 133)">Assorted 2 Layers C.C Blocks(excluding Blocks at key) to be Placed / dumped</text>
<text x="129.3" y="139.2">49.523</text>
<text x="143.6" y="139.3">(-)11.300</text>
<text x="214.1" y="140.4" transform="rotate(90 214.1 140.4)">Geotube Dumping @ 35m /m</text>
<text x="210.6" y="148.9" transform="rotate(90 210.6 148.9)">(Item Code 40-488-30)</text>
<text x="129.2" y="155.9">54.515</text>
<text x="143.6" y="155.9">(-)11.570</text>
<text x="237.5" y="155.9" transform="rotate(90 237.5 155.9)">@27.00m³/m as shown in drawing.</text>
<text x="231.3" y="158" transform="rotate(90 231.3 158)">Working LWL 0.000m-PWD</text>
<text x="247.4" y="156.7" transform="rotate(90 247.4 156.7)">350 x 350 x 350-------- - 40 % by volume</text>
<text x="250.9" y="156.7" transform="rotate(90 250.9 156.7)">450 x 450 x 450-------- - 60 % by volume</text>
<text x="129.2" y="170.6">58.955</text>
<text x="143.6" y="170.6">(-)11.590</text>
<text x="129.2" y="182.6">62.560</text>
<text x="143.6" y="182.7">(-)11.540</text>
<text x="129.2" y="194.6">66.166</text>
<text x="129.2" y="215.9">72.543</text>
<text x="143.6" y="215.9">(-)11.510</text>
<text x="129.2" y="232.5">77.536</text>
<text x="143.6" y="232.5">(-)11.350</text>
<text x="129.2" y="254.6">84.193</text>
<text x="143.6" y="254.7">(-)11.150</text>
<text x="129.2" y="283.3">92.790</text>
<text x="143.6" y="283.3">(-)11.200</text>
<text x="129.2" y="299.9">97.782</text>
<text x="11.6" y="308.4" transform="rotate(90 11.6 308.4)">(JAKARIA PERVEZ),EE</text>
<text x="22" y="308.4" transform="rotate(90 22 308.4)">CHECKED BY:</text>
<text x="28.1" y="308.4" transform="rotate(90 28.1 308.4)">(ZAYED BIN SAIF),AE</text>
<text x="38.4" y="308.4" transform="rotate(90 38.4 308.4)">DESIGNED BY:</text>
<text x="129.1" y="314.7">102.221</text>
<text x="143.6" y="314.7">(-)11.060</text>
<text x="11.6" y="361.8" transform="rotate(90 11.6 361.8)">(MD. ENAYET ULLAH),CE,DESIGN</text>
<text x="22" y="362" transform="rotate(90 22 362)">APPROVED BY:</text>
<text x="28.1" y="361.8" transform="rotate(90 28.1 361.8)">(MOHAMMAD SAIF UDDIN),SE</text>
<text x="38.4" y="361.8" transform="rotate(90 38.4 361.8)">RECOMMENDED BY:</text>
</g>
<text font-size="2.8" x="199.5" y="13.4">ELEVATION (mPWD)</text>
<g font-size="2.3">
<text x="218.7" y="58.3" transform="rotate(90 218.7 58.3)">SEE DETAILS &quot;Z&quot;</text>
<text x="249.3" y="64.6" transform="rotate(90 249.3 64.6)">SEE DETAILS &quot;Y&quot;</text>
<text x="190" y="109.9" transform="rotate(90 190 109.9)">18.20m</text>
</g>
<g font-size="2">
<text x="189.1" y="14.7" transform="rotate(90 189.1 14.7)">(-)12.00</text>
<text x="192.4" y="14.7" transform="rotate(90 192.4 14.7)">(-)11.00</text>
<text x="195.8" y="14.7" transform="rotate(90 195.8 14.7)">(-)10.00</text>
<text x="199.1" y="15.9" transform="rotate(90 199.1 15.9)">(-)9.00</text>
<text x="202.4" y="15.9" transform="rotate(90 202.4 15.9)">(-)8.00</text>
<text x="205.8" y="15.9" transform="rotate(90 205.8 15.9)">(-)7.00</text>
<text x="209.1" y="15.9" transform="rotate(90 209.1 15.9)">(-)6.00</text>
<text x="212.4" y="15.9" transform="rotate(90 212.4 15.9)">(-)5.00</text>
<text x="215.8" y="15.9" transform="rotate(90 215.8 15.9)">(-)4.00</text>
<text x="219.1" y="15.9" transform="rotate(90 219.1 15.9)">(-)3.00</text>
<text x="222.4" y="15.9" transform="rotate(90 222.4 15.9)">(-)2.00</text>
<text x="225.8" y="15.9" transform="rotate(90 225.8 15.9)">(-)1.00</text>
<text x="229.1" y="15.9" transform="rotate(90 229.1 15.9)">(-)0.00</text>
<text x="232.2" y="17.9" transform="rotate(90 232.2 17.9)">1.00</text>
<text x="235.5" y="17.9" transform="rotate(90 235.5 17.9)">2.00</text>
<text x="215.4" y="173.7" transform="rotate(90 215.4 173.7)">3</text>
</g>
</svg>
